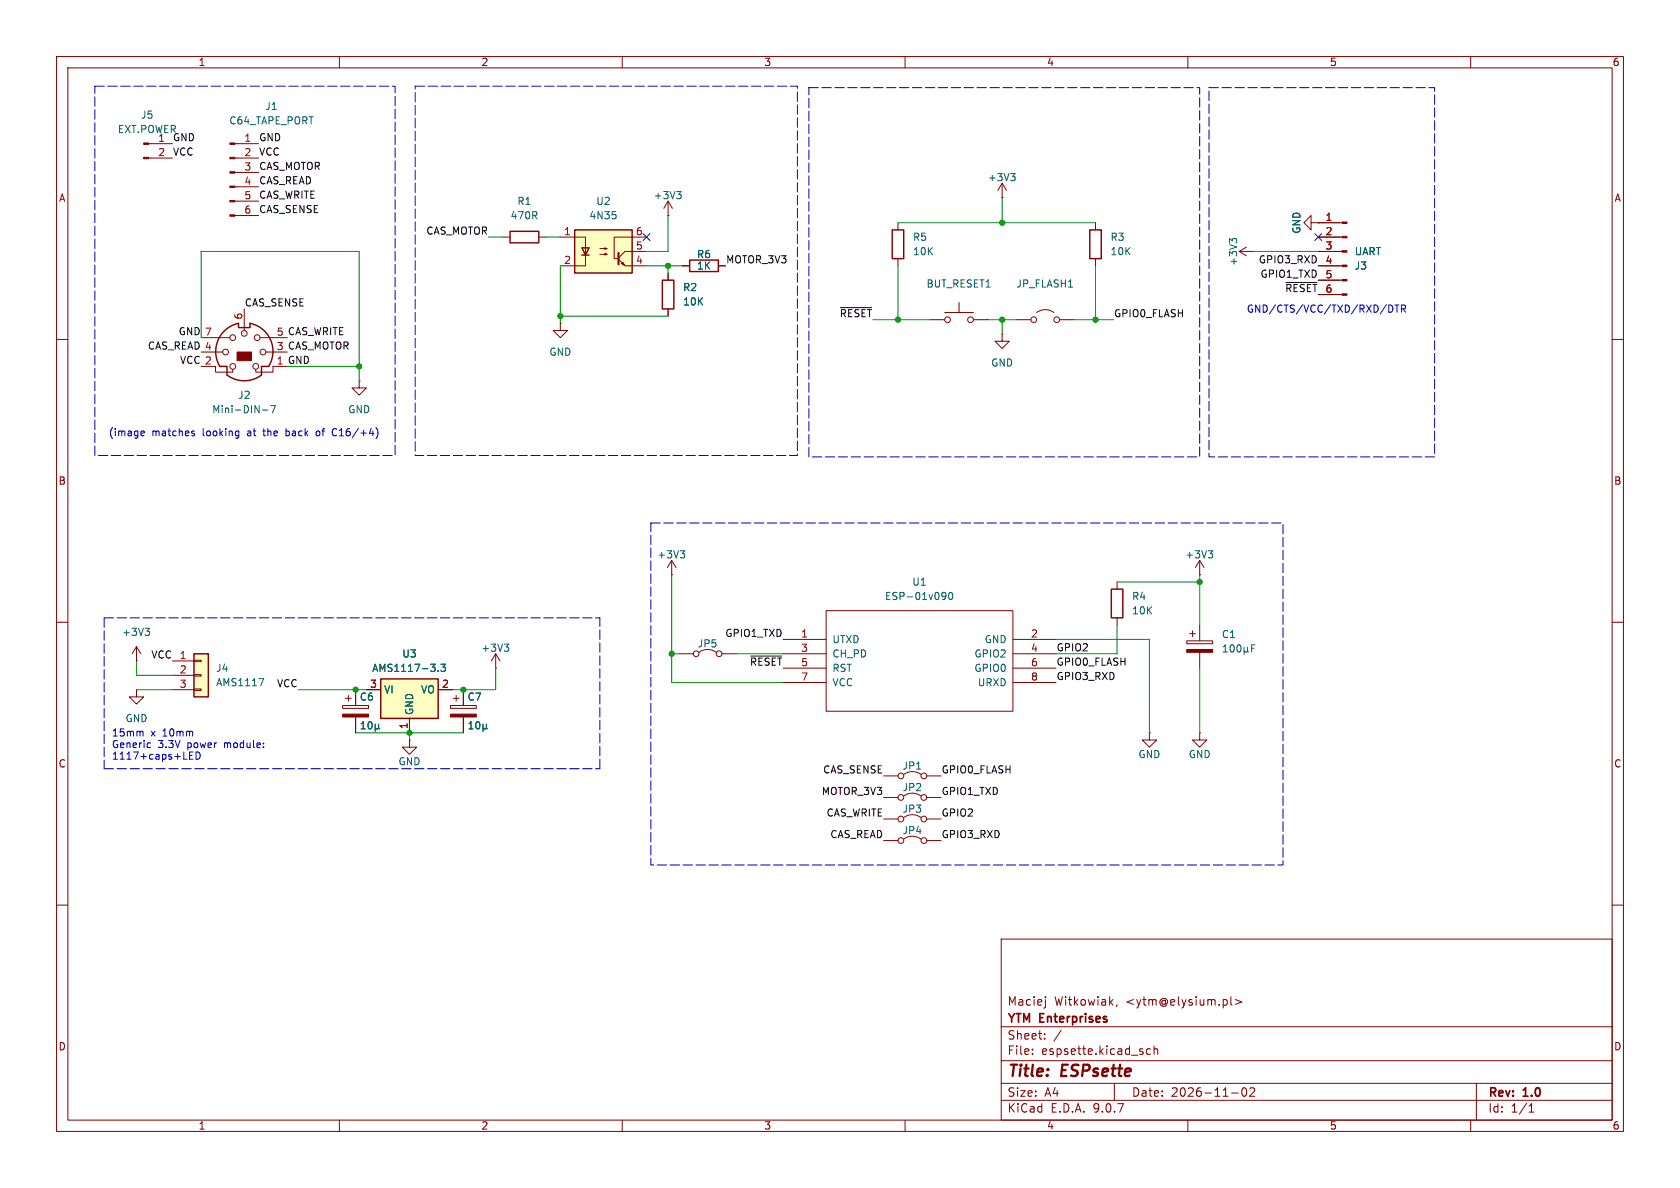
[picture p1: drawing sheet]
<svg xmlns="http://www.w3.org/2000/svg" width="297mm" height="210mm" viewBox="0 0 297 210" stroke-linecap="round" stroke-linejoin="round" font-family="sans-serif">
<g fill="none" stroke="#840000" stroke-width=".18">
<path d="M10 10h277v190h-277zM12 12h273v186h-273zM60 10v2M110 10v2M160 10v2M210 10v2M260 10v2M118.1 38.1h.1M118.1 35.6v2.5M118.1 35.6l-.8 1.2M118.1 35.6l.8 1.2M177.2 34.9h.1"/>
<path d="M177.2 32.4l-.8 1.3M177.2 32.4l.7 1.3M177.2 32.4v2.5M118.1 48.3v1.2M118.1 54.6v1.3M10 60h2M285 60h2M10 110h2M285 110h2M10 160h2M177 166h108v32h-108zM184.8 176.2v.1"/>
<path d="M184.8 176.7v1.3l-.2 .2M197.5 177.6l-.2 .3M216.9 176.8v.8M217.6 176.2v1.3l.2 .2M218.4 176.7l1.1 .4-1.1 .5M285 160h2M60 198v2M110 198v2M160 198v2M177 194.5h108M177 191.5h108M177 187.5h108"/>
<path d="M177 181.5h108M182.5 186.3v.1M182.5 185.5v.1M184.7 183.6v.1M184.7 182.8v.1M187.6 182.1l-1.3 2M197 191.5v3M203.4 185.5l-.4-.1-.3 .3v.4l.1 .2h.6M204 185.5l.2-.1 .4 .1 .1 .9M204 184.9v1.5M210 198v2M217.7 193.2h1.2"/>
<path d="M219.7 192.4l.2-.1a.81 .81 0 0 1 .6 .6 .81 .81 0 0 1-.3 .8l-.2 .1a.81 .81 0 0 1-.3-1.4zM221 192.4l.5-.1 .2 .1 .1 .3-.9 1.1h.9M260 198v2M261 191.5v6.5M270.3 196.6h.9M270.3 195.5l.4-.4v1.5"/>
</g>
<path d="M119.6 33.9h.8l-.4 .4M120.2 34.3l.2 .3v.3l-.2 .2M178.7 30.7h.8l-.5 .5M179.2 31.2l.3 .2v.3l-.3 .2" fill="none" stroke="#006464" stroke-width=".18"/>
<path d="M117.1 49.5h2v5.1h-2z" fill="none" stroke="#840000" stroke-width=".25"/>
<path d="M101.6 40.6h10.2v7.7h-10.2z" fill="#ffffc2"/>
<path d="M39.5 58.7l1.4-1.1 1.3-.4v.7h2v-.7a5.1 5.1 0 0 1 3.3 7.6h-1.3v1.5a5.1 5.1 0 0 1-6.1 0v-1.5h-1.2a5.1 5.1 0 0 1 .6-6.1zM90.2 40.9h5v2h-5zM101.6 40.6h10.2v7.7h-10.2zM102.9 43.8h1.2l-.6 1.3zM102.9 45.1h1.2M196.5 104.1h2v5.1h-2z" fill="none" stroke="#840000" stroke-width=".25"/>
<g fill="none" stroke="#840000" stroke-width=".18">
<path d="M26.3 25.4h4.2M26.3 27.9h4.2M41.5 25.4h4.2M41.5 27.9h4.2M41.5 30.5h4.2M41.5 33h4.2M41.5 35.6h4.2M41.5 38.1h4.2M35.6 59.7h5M43.2 54.6v3.8M46 59.7h4.8M88.9 41.9h1.3"/>
<path d="M95.2 41.9h1.3M99.1 41.9h4.4v5.1h-4.4M99.1 57.2v1.2h1.2l-1.2 1.3-1.3-1.3h1.3M99.1 57.2h.1M106 43.9h1.3l-.4 .2v-.3l.4 .1M106 45h1.3l-.4 .1v-.3l.4 .2M109.3 45.8l1.2 1.2h3.8M109.9 46.6l.2-.2 .3 .5zM114.3 41.9h-5.7v3.8h.6M114.3 44.5h-3.8l-1.2 1.1M35.6 64.8h2.5v1h3v-.5M35.6 62.2h3.8"/>
<path d="M47 62.2h3.8M50.8 64.8h-2.5v1h-3.1v-.5M63.5 67.3v1.3h1.3l-1.3 1.3-1.3-1.3h1.3M63.5 67.3h.1M118.7 99.1l-.7 1.2M118.7 99.1l.8 1.2M118.7 99.1v2.5M212.1 99.1l-.8 1.2M212.1 99.1l.8 1.2M212.1 99.1v2.5M118.7 101.6h.1M120 115.6h2.6"/>
<path d="M123.6 115.3a2.54 2.54 0 0 1 3 0M127.6 115.6h2.6M138.4 113h7.6M138.4 115.6h7.6M138.4 118.1h7.6M146 108h33.1v17.7h-33.1zM179.1 113h7.6M179.1 115.6h7.6M179.1 118.1h7.6M197.5 102.9v1.2M197.5 109.2v1.3M209.8 113.3h4.6v.5h-4.6z"/>
<path d="M210.3 112h1M210.8 111.5v1M212.1 101.6h.1M212.1 110.5v2.8M212.1 115.3v2.8M24.1 121.9v1.3h1.3l-1.3 1.3-1.2-1.3h1.2M24.1 121.9h.1M60.6 124.7h4.6v.5h-4.6zM61.1 123.4h1M61.6 122.9v1.1M62.9 121.9v2.8M62.9 126.7v2.8"/>
<path d="M72.4 130.8v1.3h1.3l-1.3 1.3-1.3-1.3h1.3M72.4 130.8h.1M138.4 120.7h7.6M156.2 137.2h2.5M159.8 136.9a2.54 2.54 0 0 1 3 0M163.8 137.2h2.6M179.1 120.7h7.6M203.2 129.5v1.3h1.3l-1.3 1.3-1.3-1.3h1.3M203.2 129.5h.1M212.1 129.5v1.3h1.3l-1.3 1.3-1.3-1.3h1.3M212.1 129.5h.1M156.2 144.8h2.5"/>
<path d="M156.2 141h2.5M156.2 148.6h2.5M159.8 144.5a2.54 2.54 0 0 1 3 0M159.8 140.7a2.54 2.54 0 0 1 3 0M159.8 148.3a2.54 2.54 0 0 1 3 0M163.8 144.8h2.6M163.8 141h2.6M163.8 148.6h2.6"/>
<circle cx="41.1" cy="59.7" r=".51"/>
<circle cx="43.2" cy="58.9" r=".51"/>
<circle cx="45.5" cy="59.7" r=".51"/>
<circle cx="39.9" cy="62.2" r=".51"/>
<circle cx="41.1" cy="64.8" r=".51"/>
<circle cx="45.2" cy="64.8" r=".51"/>
<circle cx="46.5" cy="62.2" r=".51"/>
<circle cx="123.1" cy="115.6" r=".51"/>
<circle cx="127.1" cy="115.6" r=".51"/>
<circle cx="159.3" cy="137.2" r=".51"/>
<circle cx="163.3" cy="137.2" r=".51"/>
<circle cx="159.3" cy="144.8" r=".51"/>
<circle cx="159.3" cy="141" r=".51"/>
<circle cx="159.3" cy="148.6" r=".51"/>
<circle cx="163.3" cy="144.8" r=".51"/>
<circle cx="163.3" cy="141" r=".51"/>
<circle cx="163.3" cy="148.6" r=".51"/>
</g>
<path d="M109.3 44.7v2" fill="none" stroke="#840000" stroke-width=".36"/>
<g fill="none" stroke="#006464" stroke-width=".18">
<path d="M108.9 38v.6M46.4 72.5h1M47.9 71.7h.8l-.5 1.3M120.3 97.4h.7l-.4 .4M120.8 97.8l.2 .3v.3l-.2 .2M213.6 97.4h.8l-.4 .4M214.1 97.8l.3 .3v.3l-.3 .2M166.7 104.7l.5 .1a.84 .84 0 0 1-.3 1.2h-.3M167.2 105.3l-.2 .2h-.3M167.8 104.8l.2-.1a.68 .68 0 0 1 .4 .7 .68 .68 0 0 1-.4 .6l-.2-.1-.1-.4zM216.3 115.3h.7M216.3 114.4l.3-.4v1.3"/>
<path d="M217.6 114.1l.2-.1a.68 .68 0 0 1 .4 .6 .68 .68 0 0 1-.4 .7l-.2-.2-.1-.3zM218.8 114.1l.2-.1a.68 .68 0 0 1 .4 .6 .68 .68 0 0 1-.4 .7l-.2-.2-.1-.3zM219.9 115.1l.2 .2h.3l.1-.2M219.9 114.4v1.3M220.5 115.1l.2 .2M220.5 114.4v.7M221.3 114.6h.4M221.9 114h-.6v1.3M63.9 128.8h.7M63.9 127.9l.3-.3v1.2M65.2 127.7l.2-.1a.68 .68 0 0 1 .4 .6 .68 .68 0 0 1-.4 .6l-.2-.1-.1-.3zM66.3 128.7l.2 .1h.3l.1-.1"/>
<path d="M66.3 128v1.3M66.9 128.7l.2 .1M66.9 128v.7"/>
</g>
<g fill="#840000" stroke="#840000" stroke-width=".18">
<path d="M209.8 114.8h4.6v.5h-4.6z"/>
<path d="M60.6 126.2h4.6v.5h-4.6z"/>
<path d="M25.4 25.3h.9v.2h-.9z"/>
<path d="M25.4 27.8h.9v.3h-.9z"/>
<path d="M40.6 25.3h.9v.2h-.9z"/>
<path d="M40.6 27.8h.9v.3h-.9z"/>
<path d="M40.6 30.4h.9v.2h-.9z"/>
<path d="M40.6 32.9h.9v.2h-.9z"/>
<path d="M40.6 35.4h.9v.3h-.9z"/>
<path d="M40.6 38h.9v.2h-.9z"/>
<path d="M41.9 62.2h2.5v1.6h-2.5z"/>
</g>
<path d="M34.3 115.6h2.5v7.6h-2.5z" fill="#ffffc2"/>
<path d="M121.9 46h5.1v2h-5.1zM34.3 115.6h2.5v7.6h-2.5z" fill="none" stroke="#840000" stroke-width=".25"/>
<g fill="none" stroke="#840000" stroke-width=".18">
<path d="M120.6 47h1.3M127 47h1.3M24.1 116.8h.1M24.1 114.3l-.7 1.3M24.1 114.3l.8 1.3M24.1 114.3v2.5M30.5 116.8h3.8M30.5 119.4h3.8M34.3 116.7h1.3v.3h-1.3zM34.3 119.3h1.3v.2h-1.3zM87.6 118.1h.1M87.6 115.6l-.7 1.2"/>
<path d="M87.6 115.6l.8 1.2M87.6 115.6v2.5M30.5 121.9h3.8M34.3 121.8h1.3v.2h-1.3zM79.6 124.7h4.6v.5h-4.6zM80.1 123.4h1.1M80.6 122.9v1.1M81.9 121.9v2.8M81.9 126.7v2.8"/>
</g>
<path d="M25.6 111.1h.8l-.4 .5M26.2 111.6l.2 .2v.3l-.2 .2M45.8 120h.8l-.5 1.2M89.1 113.9h.8l-.4 .4M89.7 114.3l.2 .3v.3l-.2 .2M82.9 128.8h.7M82.9 127.9l.4-.3v1.2M84.3 127.6h.1a.68 .68 0 0 1 .5 .6 .68 .68 0 0 1-.5 .6 .84 .84 0 0 1-.1-1.2zM85.4 128.7l.2 .1h.2l.2-.1M85.4 128v1.3M86 128.7l.2 .1M86 128v.7" fill="none" stroke="#006464" stroke-width=".18"/>
<path d="M79.6 126.2h4.6v.5h-4.6z" fill="#840000" stroke="#840000" stroke-width=".18"/>
<path d="M67.3 120h10.2v7h-10.2z" fill="#ffffc2"/>
<path d="M157.7 40.6h2.1v5.1h-2.1zM192.7 40.6h2v5.1h-2zM67.3 120h10.2v7h-10.2z" fill="none" stroke="#840000" stroke-width=".25"/>
<g fill="none" stroke="#840000" stroke-width=".18">
<path d="M158.7 39.4v1.2M193.7 39.4v1.2M231.8 39.4v-1.3l-1.3 1.3 1.3 1.2v-1.2h1.2M233 39.4h.1M233 39.4h4.3M118.1 48.3v1.2M118.1 54.6v1.3M120.6 47h1.3M127 47h1.3M158.7 45.7v1.3M164.5 56.5h2.5M167 55.2h5.1"/>
<path d="M169.5 53.5v1.7M172.1 56.5h2.5M177.2 59.1v1.2h1.2l-1.2 1.3-1.3-1.3h1.3M177.2 59.1h.1M179.7 56.5h2.5M183.3 55.2a2.54 2.54 0 0 1 3 0M187.3 56.5h2.6M193.7 45.7v1.3M219.1 44.5h2.5M219.1 44.5l1.2 .7M220.3 43.7l-1.2 .8M221.6 44.5h.1"/>
<path d="M233 41.9h4.3M233 44.5h4.3M233 47h4.3M233 49.5h4.3M233 52.1h4.3M62.9 121.9v2.8M62.9 126.7v2.8M64.8 121.9h2.5M72.4 127v2.5M77.5 121.9h2.5M81.9 121.9v2.8M81.9 126.7v2.8"/>
<circle cx="167.5" cy="56.5" r=".51"/>
<circle cx="171.6" cy="56.5" r=".51"/>
<circle cx="182.8" cy="56.5" r=".51"/>
<circle cx="186.8" cy="56.5" r=".51"/>
</g>
<g fill="none" stroke="#006464" stroke-width=".18">
<path d="M188.9 50.7h.7M217.9 42.6l-.5-.4v.7M217.9 42.4l.2-.2h.3l.2 .2M77.5 118.6v.1M78 117.4h.7l-.4 .5 .4 .1v.6l-.2 .1-.5-.1M63.9 128.8h.7M63.9 127.9l.3-.3v1.2M65.2 127.7l.2-.1a.68 .68 0 0 1 .4 .6 .68 .68 0 0 1-.4 .6l-.2-.1-.1-.3zM66.3 128.7l.2 .1h.3l.1-.1M66.3 128v1.3M66.9 128.7l.2 .1M66.9 128v.7"/>
<path d="M82.9 128.8h.7M82.9 127.9l.4-.3v1.2M84.3 127.6h.1a.68 .68 0 0 1 .5 .6 .68 .68 0 0 1-.5 .6 .84 .84 0 0 1-.1-1.2zM85.4 128.7l.2 .1h.2l.2-.1M85.4 128v1.3M86 128.7l.2 .1M86 128v.7"/>
</g>
<g fill="#840000" stroke="#840000" stroke-width=".18">
<path d="M237.3 39.2h.8v.3h-.8z"/>
<path d="M237.3 41.8h.8v.2h-.8z"/>
<path d="M237.3 44.3h.8v.3h-.8z"/>
<path d="M237.3 46.9h.8v.2h-.8z"/>
<path d="M237.3 49.4h.8v.3h-.8z"/>
<path d="M237.3 51.9h.8v.3h-.8z"/>
</g>
<path d="M148.6 54.4h5.5M227.3 49.9h5.5M132.7 116h5.5" fill="none" stroke="#0f0f0f" stroke-width=".18"/>
<path d="M16.8 15.2h53v65.3h-53zM73.4 15.2h67.6v65.3h-67.6zM143 15.5h69.1v65.3h-69.1zM213.7 15.5h39.9v65.3h-39.9zM115.1 92.5h111.7v60.4h-111.7zM18.4 109.2v26.7M18.4 109.2h87.6M18.4 135.9h87.6M106 135.9v-26.7" fill="none" stroke="#0000c2" stroke-width=".18" stroke-dasharray="1.7 .6"/>
<g fill="none" stroke="#009600" stroke-width=".18">
<path d="M118.1 38.1v6.4h-3.8M158.7 39.4h35M177.2 34.9v4.5M35.6 59.7v-15.2h27.9v22.8M86.4 41.9h2.5M96.5 41.9h2.6M99.1 55.9h19M99.1 47v10.2M114.3 47h6.3M118.1 47v1.3M154.3 56.5h10.2M158.7 47v9.5"/>
<path d="M174.6 56.5h5.1M177.2 56.5v2.6M189.9 56.5h6.9M193.7 47v9.5M221.6 44.5h11.4M50.8 64.8h12.7M24.1 116.8v2.6h6.4M87.6 118.1v3.8h-7.6M118.7 115.6h1.3M118.7 101.6v19.1h19.7M130.2 115.6h8.2M186.7 113h16.5v16.5"/>
<path d="M197.5 110.5v5.1h-10.8M197.5 102.9h14.6M212.1 101.6v8.9M212.1 118.1v11.4M24.1 121.9h6.4M52.7 121.9h12.1M62.9 129.5h19M72.4 129.5v1.3"/>
</g>
<path d="M113.7 41.3l1.2 1.2M114.9 41.3l-1.2 1.2M232.4 41.3l1.3 1.2M233.7 41.3l-1.3 1.2" fill="none" stroke="#000084" stroke-width=".18"/>
<g fill="none" stroke="#0000c2" stroke-width=".18">
<path d="M245.5 53.9a.64 .64 0 0 1 .7 .7 .64 .64 0 0 1-.7 .6zM246.6 53.9h.7M247 53.9v1.3M247.8 54.6l.6-.1 .1-.2-.1-.3-.6-.1v1.3M248.1 54.6l.4 .6M25 77h.5M25 76.3l.3-.1 .2 .3-.6 .1M34 76.6l.4 .1v.2l-.2 .1h-.2M34 76.2l.4 .1M41.8 76.2l.4 .1M42.2 77h-.4M42.2 76.2v1l-.2 .3"/>
<path d="M50.6 75.8v1.2M50.6 77h.1M50.7 76.2l-.1 .1M56.3 76.2l-.3 .1-.1 .1v.5l.4 .1M58.8 76.7l.2 .3h.3M59.3 75.8h-.3l-.2 .3M66.5 75.6a1.49 1.49 0 0 1 0 1.9M24.9 129.3l.4 .2v.6M26.3 131.3l.3 .1M26.6 132.1l-.3 .1M33.5 133.5h.4M33.5 132.9v1.3h.6"/>
<path d="M34.7 132.9v1.3l.6-.2 .1-.3-.1-.5"/>
</g>
<g fill="#009600" stroke="#009600" stroke-width=".18">
<circle cx="63.5" cy="64.8" r=".46"/>
<circle cx="193.7" cy="56.5" r=".46"/>
<circle cx="177.2" cy="39.4" r=".46"/>
<circle cx="177.2" cy="56.5" r=".46"/>
<circle cx="158.7" cy="56.5" r=".46"/>
<circle cx="81.9" cy="121.9" r=".46"/>
<circle cx="62.9" cy="121.9" r=".46"/>
<circle cx="72.4" cy="129.5" r=".46"/>
<circle cx="118.7" cy="115.6" r=".46"/>
<circle cx="212.1" cy="102.9" r=".46"/>
<circle cx="118.1" cy="47" r=".46"/>
<circle cx="99.1" cy="55.9" r=".46"/>
</g>
<g font-size="2.8" fill="#840000">
<text x="178" y="190.9">Title:</text>
<text x="187.7" y="190.9">ESPsette</text>
</g>
<g font-size="2.1" fill="#840000">
<text x="178" y="178">Maciej</text>
<text x="186.4" y="178">Witkowiak,</text>
<text x="199.1" y="178">&lt;ytm@elysium.pl&gt;</text>
<text x="178" y="184">Sheet:</text>
<text x="178" y="181.2">YTM</text>
<text x="183.9" y="181.2">Enterprises</text>
<text x="178" y="186.7">File:</text>
<text x="184.1" y="186.7">espsette.kicad_sch</text>
<text x="178" y="196.9">KiCad</text>
<text x="178" y="194.1">Size:</text>
<text x="184.7" y="194.1">A4</text>
<text x="185.7" y="196.9">E.D.A.</text>
<text x="193.3" y="196.9">9.0.7</text>
<text x="200" y="194.1">Date:</text>
<text x="207" y="194.1">2026-11-02</text>
<text x="263" y="194.3">Rev:</text>
<text x="263" y="196.9">Id:</text>
<text x="267.1" y="196.9">1/1</text>
<text x="269.4" y="194.3">1.0</text>
</g>
<g font-size="1.8" fill="#840000">
<text x="35" y="11.9">1</text>
<text x="85" y="11.9">2</text>
<text x="135" y="11.9">3</text>
<text x="185" y="11.9">4</text>
<text x="235" y="11.9">5</text>
<text x="285" y="11.9">6</text>
<text x="10.3" y="35.9">A</text>
<text x="285.3" y="35.9">A</text>
<text x="10.3" y="85.9">B</text>
<text x="285.3" y="85.9">B</text>
<text x="10.3" y="135.9">C</text>
<text x="285.3" y="135.9">C</text>
<text x="10.3" y="185.9">D</text>
<text x="285.3" y="185.9">D</text>
<text x="35" y="199.9">1</text>
<text x="85" y="199.9">2</text>
<text x="135" y="199.9">3</text>
<text x="185" y="199.9">4</text>
<text x="235" y="199.9">5</text>
<text x="285" y="199.9">6</text>
</g>
<g font-size="1.8" fill="#006464">
<text x="20.7" y="23.7">EXT.POWER</text>
<text x="24.8" y="21.2">J5</text>
<text x="40.4" y="22.2">C64_TAPE_PORT</text>
<text x="46.8" y="19.7">J1</text>
<text x="115.5" y="35.4">+3V3</text>
<text x="174.5" y="32.2">+3V3</text>
<text x="90.2" y="39">470R</text>
<text x="91.4" y="36.4">R1</text>
<text x="104.1" y="39">4N35</text>
<text x="105.3" y="36.4">U2</text>
<text x="230.1" y="41.4" transform="rotate(-90 230.1 41.4)">GND</text>
<text x="123.1" y="45.8">R6</text>
<text x="123.1" y="47.9">1K</text>
<text x="161.3" y="42.8">R5</text>
<text x="161.3" y="45.3">10K</text>
<text x="196.2" y="42.8">R3</text>
<text x="196.2" y="45.3">10K</text>
<text x="218.9" y="47.1" transform="rotate(-90 218.9 47.1)">+3V3</text>
<text x="239.4" y="47.9">J3</text>
<text x="239.4" y="45.3">UART</text>
<text x="120.7" y="51.7">R2</text>
<text x="163.7" y="51">BUT_RESET1</text>
<text x="179.6" y="51">JP_FLASH1</text>
<text x="120.7" y="54.2">10K</text>
<text x="97" y="63.1">GND</text>
<text x="175.1" y="65">GND</text>
<text x="42" y="70.7">J2</text>
<text x="37.4" y="73.3">Mini-DIN-7</text>
<text x="61.5" y="73.3">GND</text>
<text x="116.1" y="98.9">+3V3</text>
<text x="209.4" y="98.9">+3V3</text>
<text x="156.4" y="106.3">ESP-01v090</text>
<text x="161.2" y="103.7">U1</text>
<text x="200" y="106.3">R4</text>
<text x="21.5" y="112.6">+3V3</text>
<text x="147.1" y="113.9">UTXD</text>
<text x="174" y="113.9">GND</text>
<text x="200" y="108.8">10K</text>
<text x="215.9" y="113">C1</text>
<text x="38.1" y="119">J4</text>
<text x="65.7" y="119">AMS1117-3.3</text>
<text x="71" y="116.4">U3</text>
<text x="85" y="115.4">+3V3</text>
<text x="123.3" y="114.7">JP5</text>
<text x="147.1" y="116.4">CH_PD</text>
<text x="147.1" y="119">RST</text>
<text x="172.2" y="116.4">GPIO2</text>
<text x="172.2" y="119">GPIO0</text>
<text x="38.1" y="121.5">AMS1117</text>
<text x="63.5" y="124.1">C6</text>
<text x="67.8" y="122.8">VI</text>
<text x="74.3" y="122.8">VO</text>
<text x="82.6" y="124.1">C7</text>
<text x="147.1" y="121.5">VCC</text>
<text x="172.8" y="121.5">URXD</text>
<text x="22.1" y="127.9">GND</text>
<text x="73.3" y="126.5" transform="rotate(-90 73.3 126.5)">GND</text>
<text x="70.4" y="135.5">GND</text>
<text x="159.5" y="136.2">JP1</text>
<text x="201.2" y="134.2">GND</text>
<text x="210.1" y="134.2">GND</text>
<text x="159.5" y="143.9">JP3</text>
<text x="159.5" y="140.1">JP2</text>
<text x="159.5" y="147.7">JP4</text>
</g>
<g font-size="1.8" fill="#a90000">
<text x="27.9" y="25.1">1</text>
<text x="27.9" y="27.7">2</text>
<text x="43.1" y="25.1">1</text>
<text x="43.1" y="27.7">2</text>
<text x="43.1" y="30.2">3</text>
<text x="43.1" y="32.8">4</text>
<text x="43.1" y="35.3">5</text>
<text x="43.1" y="37.8">6</text>
<text x="99.6" y="41.7">1</text>
<text x="112.3" y="41.7">6</text>
<text x="234.2" y="39.1">1</text>
<text x="234.2" y="41.7">2</text>
<text x="99.6" y="46.7">2</text>
<text x="112.3" y="44.2">5</text>
<text x="112.3" y="46.7">4</text>
<text x="234.2" y="44.2">3</text>
<text x="234.2" y="46.7">4</text>
<text x="234.2" y="49.3">5</text>
<text x="234.2" y="51.8">6</text>
<text x="36.1" y="59.4">7</text>
<text x="42.9" y="56.6" transform="rotate(-90 42.9 56.6)">6</text>
<text x="141.5" y="112.8">1</text>
<text x="182.2" y="112.8">2</text>
<text x="31.7" y="116.6">1</text>
<text x="31.7" y="119.1">2</text>
<text x="141.5" y="115.3">3</text>
<text x="182.2" y="115.3">4</text>
<text x="182.2" y="117.9">6</text>
<text x="31.7" y="121.7">3</text>
<text x="65.3" y="121.7">3</text>
<text x="78" y="121.7">2</text>
<text x="141.5" y="120.4">7</text>
<text x="182.2" y="120.4">8</text>
<text x="72.1" y="129" transform="rotate(-90 72.1 129)">1</text>
</g>
<g font-size="1.8" fill="#0f0f0f">
<text x="30.5" y="27.6">VCC</text>
<text x="30.5" y="25.1">GND</text>
<text x="45.7" y="27.6">VCC</text>
<text x="45.7" y="25.1">GND</text>
<text x="45.7" y="30.1">CAS_MOTOR</text>
<text x="45.7" y="32.7">CAS_READ</text>
<text x="45.7" y="35.2">CAS_WRITE</text>
<text x="45.7" y="37.8">CAS_SENSE</text>
<text x="75.3" y="41.6">CAS_MOTOR</text>
<text x="128.3" y="46.6">MOTOR_3V3</text>
<text x="222.4" y="46.6">GPIO3_RXD</text>
<text x="222.7" y="49.2">GPIO1_TXD</text>
<text x="227.1" y="51.7">~{RESET}</text>
<text x="31.5" y="59.3">GND</text>
<text x="43.2" y="54.3">CAS_SENSE</text>
<text x="48.8" y="59.4">5 CAS_WRITE</text>
<text x="148.4" y="56.2">~{RESET}</text>
<text x="196.8" y="56.2">GPIO0_FLASH</text>
<text x="26" y="61.9">CAS_READ 4</text>
<text x="31.7" y="64.4">VCC 2</text>
<text x="48.8" y="62">3 CAS_MOTOR</text>
<text x="48.8" y="64.5">1 GND</text>
<text x="128.1" y="112.7">GPIO1_TXD</text>
<text x="26.6" y="116.5">VCC</text>
<text x="132.5" y="117.8">~{RESET} 5</text>
<text x="186.7" y="115.2">GPIO2</text>
<text x="186.7" y="117.8">GPIO0_FLASH</text>
<text x="48.9" y="121.6">VCC</text>
<text x="186.7" y="120.3">GPIO3_RXD</text>
<text x="145.4" y="136.8">CAS_SENSE</text>
<text x="166.4" y="136.8">GPIO0_FLASH</text>
<text x="145.2" y="140.6">MOTOR_3V3</text>
<text x="166.4" y="140.6">GPIO1_TXD</text>
<text x="146" y="144.4">CAS_WRITE</text>
<text x="146.7" y="148.2">CAS_READ</text>
<text x="166.4" y="144.4">GPIO2</text>
<text x="166.4" y="148.2">GPIO3_RXD</text>
</g>
<g font-size="1.8" fill="#0000c2">
<text x="220.3" y="55.5">GND/CTS/VCC/TXD/RXD/DTR</text>
<text x="19.1" y="77.3">(image</text>
<text x="26.8" y="77.3">matches</text>
<text x="35.9" y="77.3">looking</text>
<text x="44" y="77.3">at</text>
<text x="47" y="77.3">the</text>
<text x="51.2" y="77.3">back</text>
<text x="56.8" y="77.3">of</text>
<text x="59.8" y="77.3">C16/+4)</text>
<text x="19.7" y="130.3">15mm</text>
<text x="26.7" y="130.3">x</text>
<text x="28.9" y="130.3">10mm</text>
<text x="19.7" y="132.3">Generic</text>
<text x="19.7" y="134.4">1117+caps+LED</text>
<text x="27.9" y="132.3">3.3V</text>
<text x="33.2" y="132.3">power</text>
<text x="39.9" y="132.3">module:</text>
</g>
</svg>
